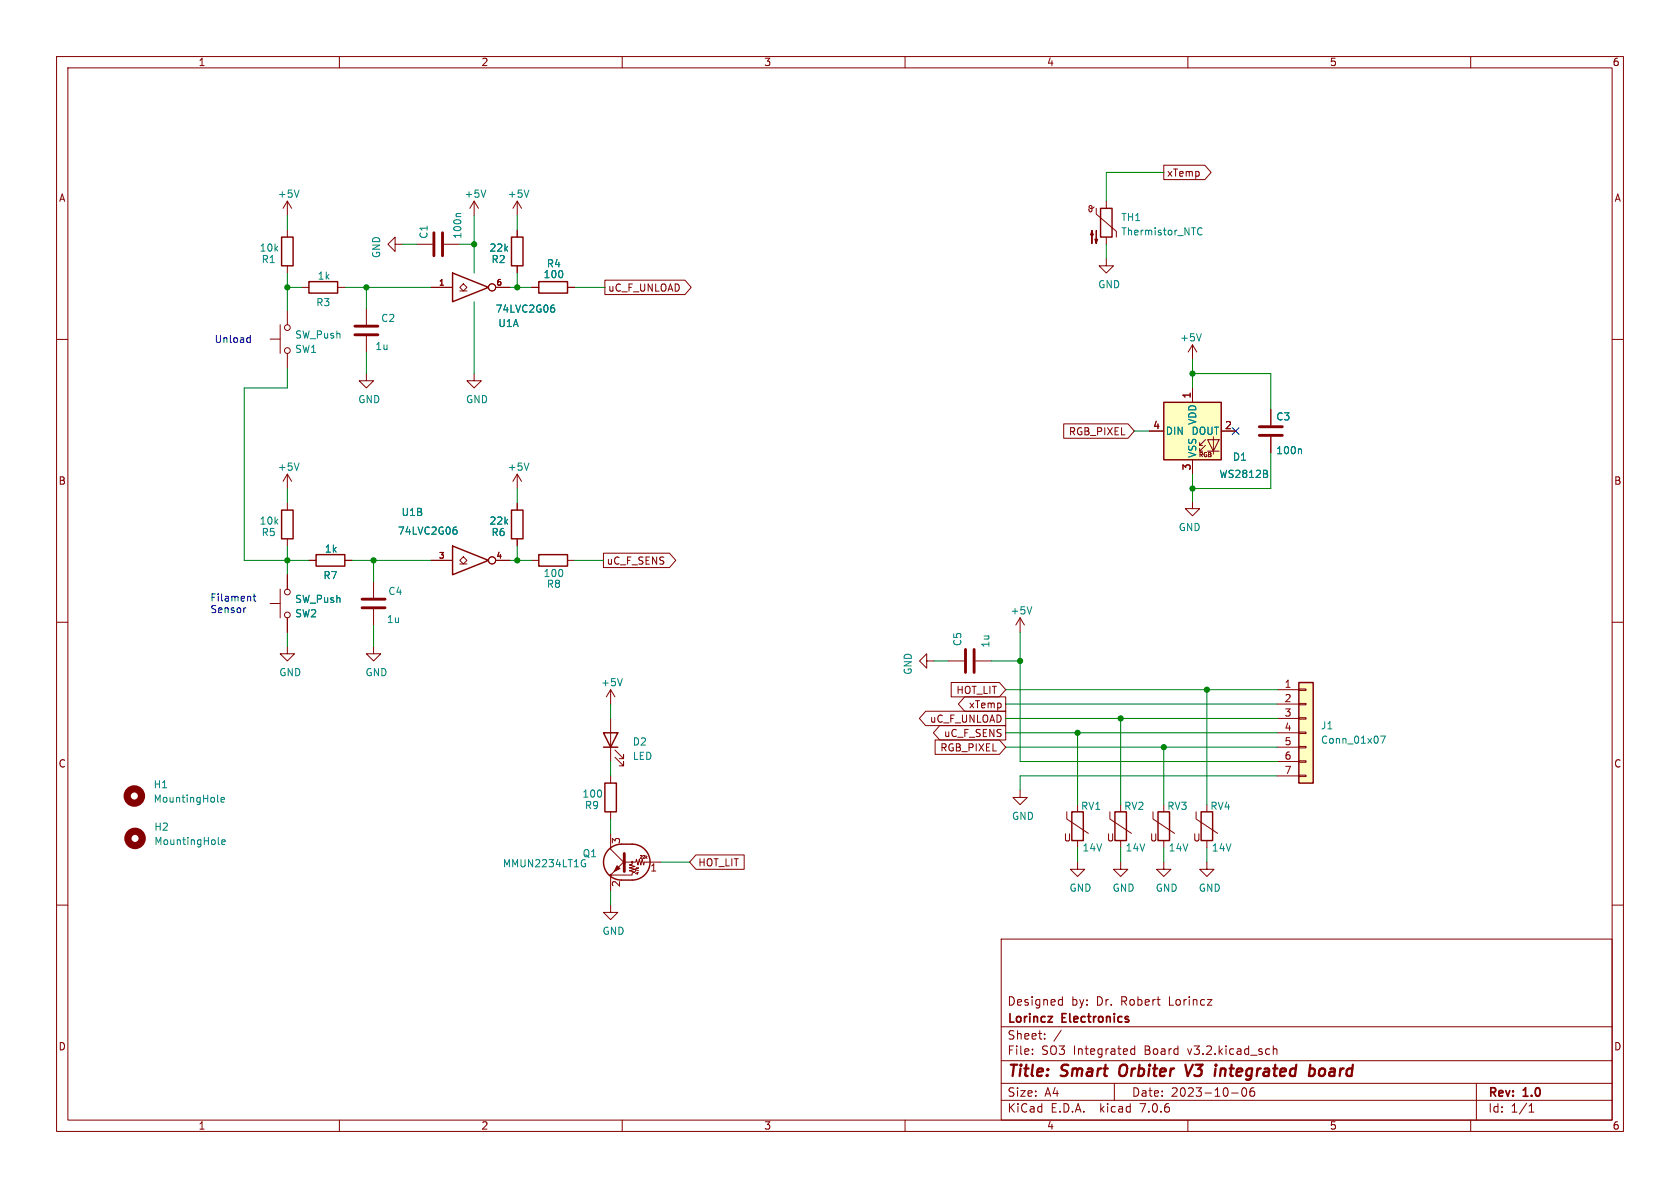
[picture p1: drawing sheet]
<svg xmlns="http://www.w3.org/2000/svg" width="297mm" height="210mm" viewBox="0 0 297 210" stroke-linecap="round" stroke-linejoin="round" font-family="sans-serif">
<g fill="none" stroke="#840000" stroke-width=".18">
<path d="M10 10h277v190h-277zM12 12h273v186h-273zM60 10v2M110 10v2M160 10v2M210 10v2M260 10v2M50.8 35.6v2.5M50.8 35.6l-.8 1.2M50.8 35.6l.8 1.2M83.8 35.6l-.7 1.2M83.8 35.6v2.5"/>
<path d="M83.8 35.6l.8 1.2M91.4 35.6v2.5M91.4 35.6l-.7 1.2M91.4 35.6l.8 1.2M193.4 36.6l-.2 .2h-.3l-.3-.1v-.3l.2-.1 .2 .2v.8l-.1 .1h-.3l-.2-.4M193.8 36.8v1l3.6 3.1v1M195.6 35.6v1.2M205.7 29.2h7.3l1.1 1.3-1.1 1.3h-7.3zM10 60h2M47.8 59.9h1.7M49.5 57.4v5.1M50.8 40.6v1.3"/>
<path d="M50.8 47v1.3M50.8 54.9v2.5M53.3 50.8h1.3M59.7 50.8h1.3M64.8 54.6v2.8M64.8 59.4v2.8M69.8 43.2v-1.3l-1.2 1.3 1.2 1.3v-1.3h1.3M73.7 43.2h2.8M76.2 50.8h3.8M78.5 43.2h2.8M81.3 50.8l.6-.6 .6 .6-.6 .6zM81.3 51.4h1.2"/>
<path d="M87.6 50.8h2.6M91.4 40.6v1.3M91.4 47v1.3M94 50.8h1.2M100.3 50.8h1.3M106.9 49.5h14.2l1.1 1.3-1.1 1.3h-14.2zM195.6 45.7v1.3h1.2l-1.2 1.3-1.3-1.3h1.3M195.6 41.9v1.3M285 60h2M50.8 62.5v2.5M64.8 66v1.3h1.2l-1.2 1.3-1.3-1.3h1.3M83.8 66v1.3h1.3l-1.3 1.3-1.3-1.3h1.3"/>
<path d="M188 74.9h11.4l1.1 1.3-1.1 1.3h-11.4zM203.2 76.2h2.5M210.8 61l.8 1.2M210.8 61v2.5M210.8 68.6v2.5M210.8 61l-.7 1.2M212.1 79.8h.5M212.1 78.7h.5M213.1 78.7l-1 1.1v-.6M213.1 77.7l-1 1v-.5M213.5 77.7h2l-1 2.1zM213.5 79.8h2"/>
<path d="M214.5 77.2v3.1M215.9 76.2h2.5M224.7 72.4v2.8M224.7 77.2v2.8M50.8 83.8v2.6M50.8 88.9v1.3M50.8 95.3v1.2M50.8 83.8l-.8 1.3M50.8 83.8l.8 1.3M54.6 99.1h1.3M61 99.1h1.2M76.2 99.1h3.8"/>
<path d="M81.3 99.1l.6-.7 .6 .7-.6 .6zM81.3 99.7h1.2M87.6 99.1h2.6M91.4 83.8v2.6M91.4 88.9v1.3M91.4 95.3v1.2M91.4 83.8l-.7 1.3M91.4 83.8l.8 1.3M94 99.1h1.2M100.3 99.1h1.3M106.7 97.8h11.7l1.1 1.3-1.1 1.2h-11.7zM210.8 88.6v1.3h-1.3l1.3 1.3 1.3-1.3h-1.3"/>
<path d="M210.8 81.3v2.5M10 110h2M47.8 106.7h1.7M49.5 104.1v5.1M50.8 114.3v1.3h1.3l-1.3 1.2-1.3-1.2h1.3M50.8 101.6v2.5M50.8 109.2v2.6M66 114.3v1.3h1.3l-1.3 1.2-1.2-1.2h1.2M66 102.9v2.8M66 107.7v2.8M163.8 116.8v-1.2l-1.2 1.2 1.2 1.3v-1.3h1.3M167.6 116.8h2.8"/>
<path d="M172.5 116.8h2.8M180.3 109.2l-.7 1.3M180.3 109.2v2.6M180.3 109.2l.8 1.3M285 110h2M107.9 121.9l-.7 1.3M107.9 121.9v2.6M107.9 127v7.6M107.9 137.2v1.2M107.9 121.9l.8 1.3M108.7 133.9l1.5 1.5v-.8v.8h-.7M108.7 132.6l1.5 1.5v-.7v.7h-.7"/>
<path d="M163.6 125.7h14.2v2.6h-14.2l-1.1-1.3zM165.3 130.8h11.4l1.1 1.3-1.1 1.3h-11.4zM166.1 128.3h11.7v2.5h-11.7l-1.1-1.3zM168.2 120.6h8.5l1.1 1.3-1.1 1.3h-8.5zM170.5 123.2h7.3v2.5h-7.3l-1.1-1.2zM180.3 139.7v1.3h1.3l-1.3 1.2-1.2-1.2h1.2M225.8 121.9h3.8M225.8 124.5h3.8M225.8 127h3.8M225.8 129.5h3.8M225.8 132.1h3.8M225.8 134.6h3.8"/>
<path d="M225.8 137.2h3.8M229.6 137h1.3v.3h-1.3zM229.6 134.5h1.3v.2h-1.3zM229.6 132h1.3v.2h-1.3zM229.6 129.4h1.3v.3h-1.3zM229.6 126.9h1.3v.2h-1.3zM229.6 124.3h1.3v.3h-1.3zM229.6 121.8h1.3v.2h-1.3zM10 160h2M107.9 143.5v1.3M107.9 147.3v2.8l2.6 2.6M107.9 154.9v2.6"/>
<path d="M110.5 152.1l-2.6 2.6h3.9v-.4l.5-.1-1-.3 1-.2-1-.3 1-.2-1-.3 .5-.1v-.4M110.5 152.4h1.9l.1-.5 .3 1 .2-1 .3 1 .2-1 .3 1 .1-.5h2.9M112.3 154.4l.4 .1M112.4 153.5h.5M112.5 153.3l.2 .2M112.9 153.9l-.5-.2v.4M112.9 153.3l-.2 .2M113.2 151.3h.2M113.7 151.3h.2M114.2 151.2v.5M114.2 151.5l.2 .2M114.4 151.4l-.2 .2"/>
<path d="M123 151.1h8.6v2.6h-8.6l-1.1-1.3zM188.6 143.5v1.3l3.8 2.5M190.5 152.4v1.3h1.3l-1.3 1.2-1.3-1.2h1.3M190.5 142.2v1.3M190.5 148.6v1.3M196.2 143.5v1.3l3.8 2.5M198.1 152.4v1.3h1.3l-1.3 1.2-1.3-1.2h1.3M198.1 142.2v1.3M198.1 148.6v1.3M203.8 143.5v1.3l3.8 2.5M205.7 152.4v1.3h1.3l-1.3 1.2-1.2-1.2h1.2M205.7 142.2v1.3"/>
<path d="M205.7 148.6v1.3M211.5 143.5v1.3l3.8 2.5M213.4 152.4v1.3h1.2l-1.2 1.2-1.3-1.2h1.3M213.4 142.2v1.3M213.4 148.6v1.3M285 160h2M107.9 160v1.3h1.3l-1.3 1.3-1.2-1.3h1.2M177 166h108v32h-108zM187.4 176.7l.4 .1M187.8 176.2v1.5M187.8 177.6l-.4 .1M60 198v2"/>
<path d="M110 198v2M160 198v2M177 194.5h108M177 191.5h108M177 187.5h108M177 181.5h108M182.5 186.3v.1M182.5 185.5v.1M184.7 183.6v.1M184.7 182.8v.1M187.6 182.1l-1.3 2M197 191.5v3"/>
<path d="M200.6 184.9v1.5M200.6 185.5l-.4-.1-.3 .3v.4l.1 .2h.6M210 198v2M217.7 193.2h1.2M219.7 192.4a.81 .81 0 0 0 .3 1.4l.2-.1 .2-.5-.2-.8M221.2 192.4a1.17 1.17 0 0 0-.1 1.3h.6l.1-.5-.3-.3h-.3l-.2 .3M225.1 185.5l.2-.1 .4 .1v.9M225.1 184.9v1.5M260 198v2M261 191.5v6.5M270.3 196.6h.9M270.3 195.5l.4-.4v1.5"/>
<circle cx="50.8" cy="57.9" r=".51"/>
<circle cx="87" cy="50.8" r=".63"/>
<circle cx="50.8" cy="62" r=".51"/>
<circle cx="87" cy="99.1" r=".63"/>
<circle cx="50.8" cy="104.6" r=".51"/>
<circle cx="50.8" cy="108.7" r=".51"/>
<circle cx="107.9" cy="154.7" r=".13"/>
<circle cx="111.8" cy="152.4" r=".13"/>
</g>
<path d="M198.1 188.5a1.5 1.5 0 0 0 0 1.6M209.6 188.2l.4 2 .9-2M215.8 188.9l-.1 1.3M216.4 188.9l-.6 .2M231.8 188.9h.3l.3 .2v.7a.66 .66 0 0 1-.8 .4M233.9 188.9a.62 .62 0 0 0-.7 .4v.7a.52 .52 0 0 0 .8 .1" fill="none" stroke="#840000" stroke-width=".4"/>
<path d="M62.7 57.7h4.1M62.7 59.2h4.1M76.7 41.1v4.1M78.2 41.1v4.1M222.6 75.4h4.1M222.6 77h4.1M64 105.9h4.1M64 107.4h4.1M170.7 114.8v4.1M172.2 114.8v4.1" fill="none" stroke="#840000" stroke-width=".51"/>
<g fill="none" stroke="#008484" stroke-width=".18">
<path d="M52.9 33.6l-.5 1.3M81.5 37.8h-.7l-.2 .1M85.9 33.6l-.4 1.3M93.5 33.6l-.4 1.3M97.6 54.4l.4 .1 .1 .1-.1 .5-.4 .1M97.7 53.9h.3M211.7 41l.3 .5h.3l.2-.1M212.4 59l-.4 1.3M212.5 40.4l-.2-.1h-.3l-.3 .5M229.9 79.4l.2 .1v.7M52.9 81.9l-.5 1.2M80.3 93.6l.4 .1 .1 .2-.1 .4-.4 .1"/>
<path d="M80.4 93.2h.3M93.5 81.9l-.4 1.2M224 83.8l.1 .2-.1 .3M224 83.3v.3M110 120l-.4 1.2M182.4 107.3l-.4 1.2M244.1 130.1h.8l-.5 1.3M38.5 141.6l.2 .2M38.6 149.1l.2 .2M39.1 141.4l.6-.1-.1-.3h-.3l-.2 .1v.6h.5M39.2 148.9l.6-.1-.1-.3-.3-.1-.2 .2 .1 .6h.4M103.3 152.7h.2v.4l-.2 .1h-.3"/>
</g>
<g fill="none" stroke="#840000" stroke-width="1.3">
<circle cx="23.7" cy="140.7" r="1.27"/>
<circle cx="23.9" cy="148.2" r="1.27"/>
</g>
<g fill="none" stroke="#840000" stroke-width=".25">
<path d="M194.6 36.8h2v5.1h-2zM49.8 41.9h2v5.1h-2zM54.6 49.8h5.1v2h-5.1zM80 48.3l6.4 2.5-6.4 2.5zM90.4 41.9h2.1v5.1h-2.1zM95.2 49.8h5.1v2h-5.1zM205.7 71.1h10.2v10.2h-10.2zM49.8 90.2h2v5.1h-2zM55.9 98h5.1v2.1h-5.1zM80 96.5l6.4 2.6-6.4 2.5zM90.4 90.2h2.1v5.1h-2.1zM95.2 98h5.1v2.1h-5.1z"/>
<path d="M106.7 129.5h2.5l-1.3 2.6zM106.7 132.1h2.5M106.9 138.4h2.1v5.1h-2.1zM229.6 120.7h2.6v17.7h-2.6zM107.6 150.1a3.2 3.2 0 0 1 2.3-.9h1.9a3.2 3.2 0 0 1 3.1 3.2 3.2 3.2 0 0 1-3.1 3.2h-1.9a3.2 3.2 0 0 1-3-2 3.2 3.2 0 0 1 .7-3.5zM189.5 143.5h2v5.1h-2zM197.1 143.5h2v5.1h-2zM204.7 143.5h2.1v5.1h-2.1zM212.3 143.5h2.1v5.1h-2.1z"/>
</g>
<g fill="#ffffc2" stroke="#ffffc2" stroke-width=".18">
<path d="M229.6 120.7h2.6v17.7h-2.6z"/>
<path d="M205.7 71.1h10.2v10.2h-10.2z"/>
</g>
<g fill="#840000" stroke="#840000" stroke-width=".18">
<path d="M193 40.8l.3 .7h-.5l.2-.7v2.3z"/>
<path d="M193.8 40.8v2.3l-.3-.8h.6l-.3 .8z"/>
<path d="M109.1 153l.5 .5-1 .6z"/>
</g>
<path d="M110.4 150.9v3.2z" fill="#840000" stroke="#840000" stroke-width=".51"/>
<path d="M43.9 59.7l.3 .1M44.2 59.3v1.2M44.2 60.5h-.3M43.5 107.5h-.3M44.7 105.4h.5M44.9 105v1.1l.3 .2" fill="none" stroke="#0000c2" stroke-width=".18"/>
<g fill="none" stroke="#008400" stroke-width=".18">
<path d="M50.8 38.1v2.5M83.8 38.1v10.2M91.4 38.1v2.5M205.7 30.5h-10.1v5.1M50.8 48.3v6.6M50.8 50.8h2.5M61 50.8h15.2M64.8 50.8v3.8M71.1 43.2h2.6M81.3 43.2h2.5M83.8 53.3v12.7M90.2 50.8h3.8"/>
<path d="M91.4 48.3v2.5M101.6 50.8h5.3M195.6 43.2v2.5M50.8 65v3.6h-7.6v30.5h11.4M64.8 62.2v3.8M200.5 76.2h2.7M210.8 63.5v5.1M210.8 66h13.9v6.4M50.8 86.4v2.5M50.8 96.5v5.1M62.2 99.1h14M66 99.1v3.8"/>
<path d="M90.2 99.1h3.8M91.4 86.4v2.5M91.4 96.5v2.6M101.6 99.1h5.1M210.8 83.8v4.8M224.7 80v6.4h-13.9M50.8 111.8v2.5M66 110.5v3.8M165.1 116.8h2.5M175.3 116.8h5M180.3 111.8v22.8h45.5M107.9 124.5v2.5"/>
<path d="M107.9 134.6v2.6M177.8 129.5h48M177.8 132.1h48M177.8 127h48M177.8 121.9h48M177.8 124.5h48M190.5 129.5v12.7M198.1 127v15.2M205.7 132.1v10.1M213.4 121.9v20.3M225.8 137.2h-45.5v2.5M107.9 144.8v2.5"/>
<path d="M107.9 157.5v2.5M116.8 152.4h5.1M190.5 149.9v2.5M198.1 149.9v2.5M205.7 149.9v2.5M213.4 149.9v2.5"/>
</g>
<path d="M217.8 75.6l1.2 1.2M219 75.6l-1.2 1.2" fill="none" stroke="#000084" stroke-width=".18"/>
<g fill="#008400" stroke="#008400" stroke-width=".18">
<circle cx="66" cy="99.1" r=".46"/>
<circle cx="50.8" cy="99.1" r=".46"/>
<circle cx="210.8" cy="86.4" r=".46"/>
<circle cx="213.4" cy="121.9" r=".46"/>
<circle cx="205.7" cy="132.1" r=".46"/>
<circle cx="180.3" cy="116.8" r=".46"/>
<circle cx="210.8" cy="66" r=".46"/>
<circle cx="198.1" cy="127" r=".46"/>
<circle cx="190.5" cy="129.5" r=".46"/>
<circle cx="64.8" cy="50.8" r=".46"/>
<circle cx="91.4" cy="99.1" r=".46"/>
<circle cx="50.8" cy="50.8" r=".46"/>
<circle cx="83.8" cy="43.2" r=".46"/>
<circle cx="91.4" cy="50.8" r=".46"/>
</g>
<g font-size="2.8" fill="#840000">
<text x="178" y="190.9">Title:</text>
<text x="187.7" y="190.9">Smart</text>
<text x="198.7" y="190.9">Orbiter</text>
<text x="211.3" y="190.9">V3</text>
<text x="217.2" y="190.9">integrated</text>
<text x="234.7" y="190.9">board</text>
</g>
<g font-size="2.1" fill="#840000">
<text x="178" y="178">Designed</text>
<text x="189.4" y="178">by:</text>
<text x="193.9" y="178">Dr.</text>
<text x="198.3" y="178">Robert</text>
<text x="206.9" y="178">Lorincz</text>
<text x="178" y="184">Sheet:</text>
<text x="178" y="181.2">Lorincz</text>
<text x="187.8" y="181.2">Electronics</text>
<text x="178" y="186.7">File:</text>
<text x="184.1" y="186.7">SO3</text>
<text x="189.8" y="186.7">Integrated</text>
<text x="202.5" y="186.7">Board</text>
<text x="210.3" y="186.7">v3.2.kicad_sch</text>
<text x="178" y="196.9">KiCad</text>
<text x="178" y="194.1">Size:</text>
<text x="184.7" y="194.1">A4</text>
<text x="185.7" y="196.9">E.D.A.</text>
<text x="194.6" y="196.9">kicad</text>
<text x="200" y="194.1">Date:</text>
<text x="201.8" y="196.9">7.0.6</text>
<text x="207" y="194.1">2023-10-06</text>
<text x="263" y="194.3">Rev:</text>
<text x="263" y="196.9">Id:</text>
<text x="267.1" y="196.9">1/1</text>
<text x="269.4" y="194.3">1.0</text>
</g>
<g font-size="1.8" fill="#840000">
<text x="35" y="11.9">1</text>
<text x="85" y="11.9">2</text>
<text x="135" y="11.9">3</text>
<text x="185" y="11.9">4</text>
<text x="235" y="11.9">5</text>
<text x="285" y="11.9">6</text>
<text x="10.3" y="35.9">A</text>
<text x="206.2" y="31.4">xTemp</text>
<text x="285.3" y="35.9">A</text>
<text x="107.4" y="51.8">uC_F_UNLOAD</text>
<text x="210.6" y="70.6" transform="rotate(-90 210.6 70.6)">1</text>
<text x="188.9" y="77.2">RGB_PIXEL</text>
<text x="203.8" y="75.9">4</text>
<text x="216.5" y="75.9">2</text>
<text x="210.6" y="83.3" transform="rotate(-90 210.6 83.3)">3</text>
<text x="10.3" y="85.9">B</text>
<text x="285.3" y="85.9">B</text>
<text x="107.2" y="100">uC_F_SENS</text>
<text x="169" y="122.9">HOT_LIT</text>
<text x="171.2" y="125.4">xTemp</text>
<text x="227" y="121.7">1</text>
<text x="227" y="124.2">2</text>
<text x="164.3" y="128">uC_F_UNLOAD</text>
<text x="166.8" y="130.5">uC_F_SENS</text>
<text x="227" y="126.7">3</text>
<text x="227" y="129.3">4</text>
<text x="227" y="131.8">5</text>
<text x="10.3" y="135.9">C</text>
<text x="166.1" y="133">RGB_PIXEL</text>
<text x="227" y="134.4">6</text>
<text x="227" y="136.9">7</text>
<text x="285.3" y="135.9">C</text>
<text x="109.9" y="149.3" transform="rotate(-90 109.9 149.3)">3</text>
<text x="187.9" y="149">U</text>
<text x="195.6" y="149">U</text>
<text x="203.2" y="149">U</text>
<text x="210.8" y="149">U</text>
<text x="114.9" y="154.4">1</text>
<text x="123.3" y="153.4">HOT_LIT</text>
<text x="109.9" y="156.9" transform="rotate(-90 109.9 156.9)">2</text>
<text x="10.3" y="185.9">D</text>
<text x="285.3" y="185.9">D</text>
<text x="35" y="199.9">1</text>
<text x="85" y="199.9">2</text>
<text x="135" y="199.9">3</text>
<text x="185" y="199.9">4</text>
<text x="235" y="199.9">5</text>
<text x="285" y="199.9">6</text>
</g>
<g font-size="1.8" fill="#008484">
<text x="49" y="35.2">+5V</text>
<text x="82" y="35.2">+5V</text>
<text x="89.7" y="35.2">+5V</text>
<text x="198.1" y="39.3">TH1</text>
<text x="198.1" y="41.8">Thermistor_NTC</text>
<text x="45.8" y="44.7">10k</text>
<text x="46.2" y="46.7">R1</text>
<text x="67.4" y="45.7" transform="rotate(-90 67.4 45.7)">GND</text>
<text x="75.8" y="42.3" transform="rotate(-90 75.8 42.3)">C1</text>
<text x="81.8" y="42.3" transform="rotate(-90 81.8 42.3)">100n</text>
<text x="86.4" y="44.7">22k</text>
<text x="86.8" y="46.7">R2</text>
<text x="96.6" y="47.5">R4</text>
<text x="56.1" y="49.6">1k</text>
<text x="96" y="49.4">100</text>
<text x="194.1" y="51.2">GND</text>
<text x="55.8" y="54.3">R3</text>
<text x="67.3" y="57.1">C2</text>
<text x="87.5" y="55.5">74LVC2G06</text>
<text x="88" y="58">U1A</text>
<text x="52.1" y="62.6">SW1</text>
<text x="52.1" y="60">SW_Push</text>
<text x="66.3" y="62.1">1u</text>
<text x="208.5" y="60.6">+5V</text>
<text x="63.2" y="71.5">GND</text>
<text x="82.3" y="71.5">GND</text>
<text x="206" y="77.1">DIN</text>
<text x="210.5" y="77.1">DOUT</text>
<text x="211.7" y="75.2" transform="rotate(-90 211.7 75.2)">VDD</text>
<text x="225.5" y="74.5">C3</text>
<text x="49" y="83.4">+5V</text>
<text x="89.7" y="83.4">+5V</text>
<text x="211.7" y="81" transform="rotate(-90 211.7 81)">VSS</text>
<text x="217.9" y="81.6">D1</text>
<text x="225.5" y="80.5">100n</text>
<text x="215.5" y="84.7">WS2812B</text>
<text x="45.8" y="92.9">10k</text>
<text x="46.2" y="95">R5</text>
<text x="70.2" y="94.7">74LVC2G06</text>
<text x="70.9" y="91.4">U1B</text>
<text x="86.4" y="92.9">22k</text>
<text x="86.8" y="95">R6</text>
<text x="208.3" y="94.1">GND</text>
<text x="57.3" y="97.9">1k</text>
<text x="52.1" y="106.8">SW_Push</text>
<text x="57.1" y="102.6">R7</text>
<text x="68.6" y="105.4">C4</text>
<text x="96" y="102.2">100</text>
<text x="96.6" y="104.1">R8</text>
<text x="52.1" y="109.3">SW2</text>
<text x="68.3" y="110.3">1u</text>
<text x="178.6" y="108.8">+5V</text>
<text x="49.3" y="119.7">GND</text>
<text x="64.5" y="119.7">GND</text>
<text x="161.4" y="119.4" transform="rotate(-90 161.4 119.4)">GND</text>
<text x="170.2" y="114.3" transform="rotate(-90 170.2 114.3)">C5</text>
<text x="175.1" y="114.6" transform="rotate(-90 175.1 114.6)">1u</text>
<text x="106.2" y="121.5">+5V</text>
<text x="111.8" y="132">D2</text>
<text x="233.4" y="129.1">J1</text>
<text x="233.4" y="131.7">Conn_01x07</text>
<text x="111.8" y="134.5">LED</text>
<text x="27.1" y="139.5">H1</text>
<text x="27.1" y="142.1">MountingHole</text>
<text x="102.9" y="141.2">100</text>
<text x="103.3" y="143.2">R9</text>
<text x="191" y="143.4">RV1</text>
<text x="198.6" y="143.4">RV2</text>
<text x="206.3" y="143.4">RV3</text>
<text x="213.9" y="143.4">RV4</text>
<text x="27.2" y="147">H2</text>
<text x="27.2" y="149.6">MountingHole</text>
<text x="178.8" y="145.1">GND</text>
<text x="88.8" y="153.5">MMUN2234LT1G</text>
<text x="102.9" y="151.7">Q1</text>
<text x="191.3" y="150.7">14V</text>
<text x="198.9" y="150.7">14V</text>
<text x="206.5" y="150.7">14V</text>
<text x="214.1" y="150.7">14V</text>
<text x="189" y="157.8">GND</text>
<text x="196.6" y="157.8">GND</text>
<text x="204.2" y="157.8">GND</text>
<text x="211.8" y="157.8">GND</text>
<text x="106.4" y="165.5">GND</text>
</g>
<g font-size="1.8" fill="#0000c2">
<text x="37.8" y="60.7">Unload</text>
<text x="37.1" y="106.4">Filament</text>
<text x="37.1" y="108.5">Sensor</text>
</g>
<g font-size="1.4" fill="#840000">
<text x="77.5" y="50.5">1</text>
<text x="87.7" y="50.5">6</text>
<text x="77.5" y="98.8">3</text>
<text x="87.7" y="98.8">4</text>
</g>
<text font-size="1.1" fill="#840000" x="211.8" y="81">RGB</text>
<g font-size=".7" fill="#840000">
<text x="112.9" y="152">22k</text>
<text x="113.1" y="154.8" transform="rotate(-90 113.1 154.8)">47k</text>
</g>
</svg>
